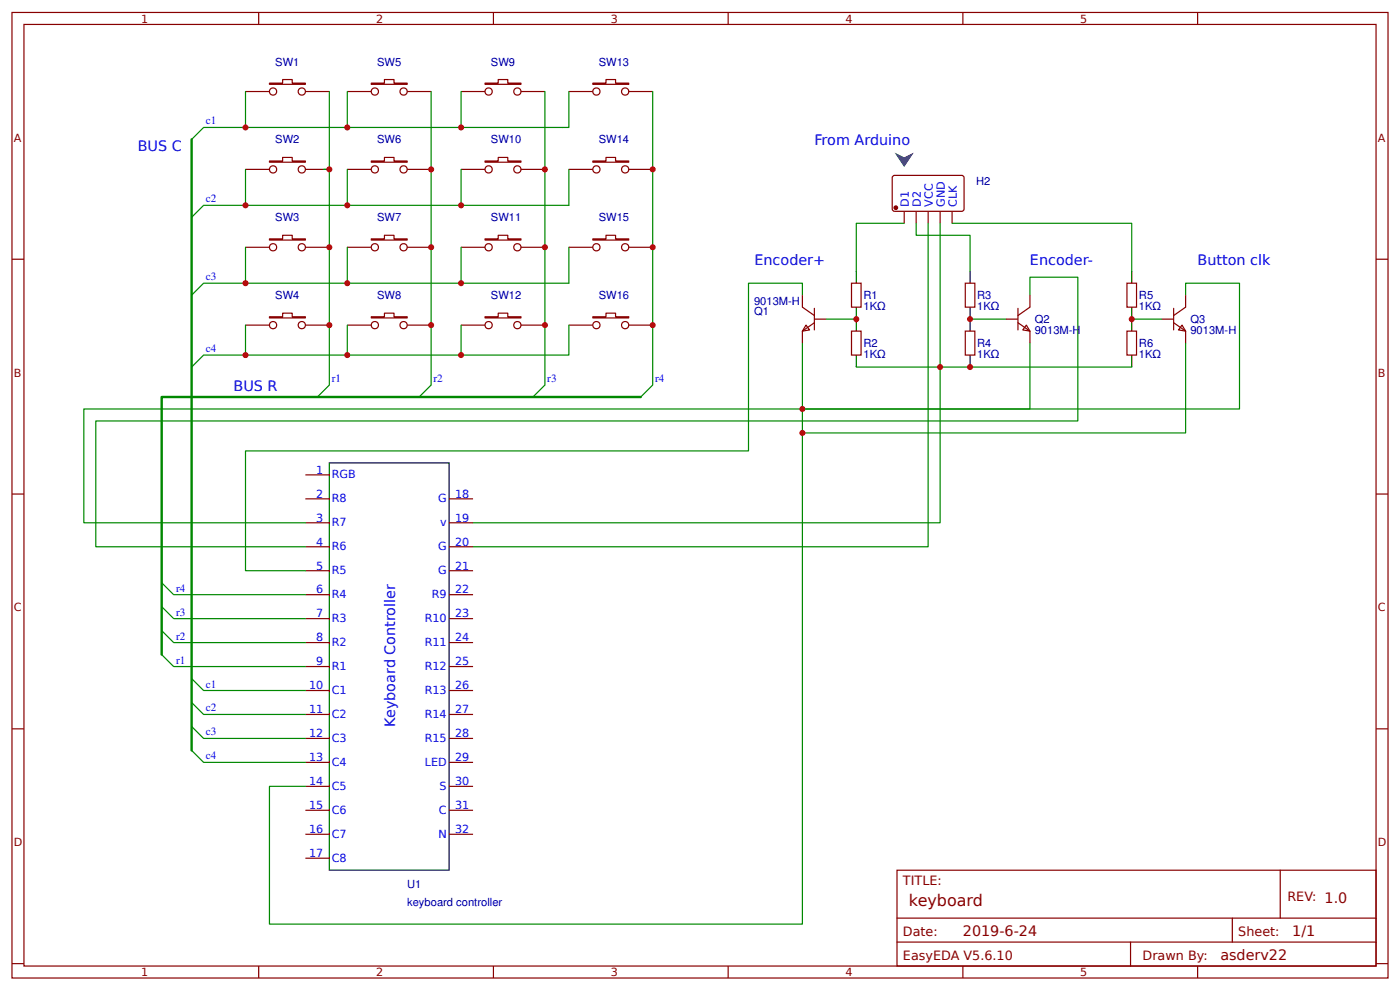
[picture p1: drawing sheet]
<svg xmlns="http://www.w3.org/2000/svg" width="309mm" height="219mm" viewBox="0 0 309 219" stroke-linecap="round" stroke-linejoin="round" font-family="sans-serif">
<g fill="none" stroke="#800" stroke-width=".26">
<path d="M2.6 2.8h304.1v213.2h-304.1zM5.3 5.4h298.7v208h-298.7zM57.1 2.8v2.6M59.5 18.4h2.9v-.8h2.2v.8h2.9v.2h-8zM82 18.4h2.9v-.8h2.1v.8h3v.2h-8zM107.2 18.4h2.9v-.8h2.1v.8h2.9v.2h-7.9zM109 2.8v2.6M131 18.4h2.9v-.8h2.1v.8h2.9v.2h-7.9zM160.9 2.8v2.6M212.7 2.8v2.6M264.6 2.8v2.6M54.2 20.2h5.3"/>
<path d="M54.2 37.4h5.3M59.5 35.6h2.9v-.8h2.2v.8h2.9v.2h-8zM67.5 20.2h5.3M67.5 37.4h5.3M76.7 20.2h5.3M76.7 37.4h5.3M82 35.6h2.9v-.8h2.1v.8h3v.2h-8zM90 20.2h5.2M90 37.4h5.2M101.9 20.2h5.3M101.9 37.4h5.3M107.2 35.6h2.9v-.8h2.1v.8h2.9v.2h-7.9z"/>
<path d="M115.1 20.2h5.3M115.1 37.4h5.3M125.7 20.2h5.3M125.7 37.4h5.3M131 35.6h2.9v-.8h2.1v.8h2.9v.2h-7.9zM138.9 20.2h5.3M138.9 37.4h5.3M2.6 57.3h2.7M54.2 54.6h5.3M59.5 52.8h2.9v-.8h2.2v.8h2.9v.2h-8zM67.5 54.6h5.3M76.7 54.6h5.3"/>
<path d="M82 52.8h2.9v-.8h2.1v.8h3v.2h-8zM90 54.6h5.2M101.9 54.6h5.3M107.2 52.8h2.9v-.8h2.1v.8h2.9v.2h-7.9zM115.1 54.6h5.3M125.7 54.6h5.3M131 52.8h2.9v-.8h2.1v.8h2.9v.2h-7.9zM138.9 54.6h5.3M304 57.3h2.7M54.2 71.8h5.3M59.5 70h2.9v-.8h2.2v.8h2.9v.2h-8zM67.5 71.8h5.3"/>
<path d="M76.7 71.8h5.3M82 70h2.9v-.8h2.1v.8h3v.2h-8zM90 71.8h5.2M101.9 71.8h5.3M107.2 70h2.9v-.8h2.1v.8h2.9v.2h-7.9zM115.1 71.8h5.3M125.7 71.8h5.3M131 70h2.9v-.8h2.1v.8h2.9v.2h-7.9zM138.9 71.8h5.3M2.6 109.1h2.7M67.5 104.9h5.3M67.5 110.2h5.3"/>
<path d="M67.5 115.5h5.3M99.2 110.2h5.3M99.2 115.5h5.3M304 109.1h2.7M67.5 120.8h5.3M67.5 126h5.3M67.5 131.3h5.3M67.5 136.6h5.3M99.2 120.8h5.3M99.2 126h5.3M99.2 131.3h5.3M99.2 136.6h5.3"/>
<path d="M67.5 141.9h5.3M67.5 147.2h5.3M67.5 152.5h5.3M67.5 157.8h5.3M99.2 141.9h5.3M99.2 147.2h5.3M99.2 152.5h5.3M99.2 157.8h5.3M2.6 161h2.7M67.5 163.1h5.3M67.5 168.4h5.3M67.5 173.7h5.3"/>
<path d="M67.5 179h5.3M99.2 163.1h5.3M99.2 168.4h5.3M99.2 173.7h5.3M99.2 179h5.3M304 161h2.7M67.5 184.3h5.3M67.5 189.5h5.3M99.2 184.3h5.3M198.2 192.2h105.8v21.2h-105.8zM282.8 192.2v10.6M2.6 212.8h2.7"/>
<path d="M57.1 213.4v2.6M109 213.4v2.6M160.9 213.4v2.6M198.2 202.8h105.8M198.2 208.1h105.8M212.7 213.4v2.6M249.8 208.1v5.3M264.6 213.4v2.6M272.3 202.8v5.3M304 212.8h2.7"/>
<circle cx="60.3" cy="37.4" r=".8"/>
<circle cx="60.3" cy="20.2" r=".8"/>
<circle cx="66.7" cy="37.4" r=".8"/>
<circle cx="66.7" cy="20.2" r=".8"/>
<circle cx="82.8" cy="37.4" r=".8"/>
<circle cx="82.8" cy="20.2" r=".8"/>
<circle cx="89.2" cy="37.4" r=".8"/>
<circle cx="89.2" cy="20.2" r=".8"/>
<circle cx="107.9" cy="37.4" r=".8"/>
<circle cx="107.9" cy="20.2" r=".8"/>
<circle cx="114.3" cy="37.4" r=".8"/>
<circle cx="114.3" cy="20.2" r=".8"/>
<circle cx="131.8" cy="37.4" r=".8"/>
<circle cx="131.8" cy="20.2" r=".8"/>
<circle cx="138.1" cy="37.4" r=".8"/>
<circle cx="138.1" cy="20.2" r=".8"/>
<circle cx="60.3" cy="54.6" r=".8"/>
<circle cx="66.7" cy="54.6" r=".8"/>
<circle cx="82.8" cy="54.6" r=".8"/>
<circle cx="89.2" cy="54.6" r=".8"/>
<circle cx="107.9" cy="54.6" r=".8"/>
<circle cx="114.3" cy="54.6" r=".8"/>
<circle cx="131.8" cy="54.6" r=".8"/>
<circle cx="138.1" cy="54.6" r=".8"/>
<circle cx="60.3" cy="71.8" r=".8"/>
<circle cx="66.7" cy="71.8" r=".8"/>
<circle cx="82.8" cy="71.8" r=".8"/>
<circle cx="89.2" cy="71.8" r=".8"/>
<circle cx="107.9" cy="71.8" r=".8"/>
<circle cx="114.3" cy="71.8" r=".8"/>
<circle cx="131.8" cy="71.8" r=".8"/>
<circle cx="138.1" cy="71.8" r=".8"/>
</g>
<g fill="none" stroke="#080" stroke-width=".26">
<path d="M54.2 20.2v8h22.5M54.2 37.4v7.9h71.5v-7.9M72.8 20.2v17.2h-1.4M76.7 20.2v8h25.2M76.7 37.4v7.9M101.9 20.2v8h23.8v-8M101.9 37.4v7.9M54.2 54.6v7.9h71.5v-7.9M76.7 54.6v7.9M101.9 54.6v7.9M199.8 49.3h-10.6v10.6M202.4 49.3v2.7h11.9v7.9"/>
<path d="M207.7 49.3v31.8h-18.5M54.2 71.8v6.6h71.5v-6.6M76.7 71.8v6.6M101.9 71.8v6.6M177.3 75.8v128.3h-117.8v-30.4h8M177.3 65.2v-2.7h-11.9v37.1h-111.2v26.4h13.3M182.6 70.5h6.6M214.3 70.5h7.9M227.5 75.8v14.5h-50.2M227.5 65.2v-4h10.6v31.8h-216.9v27.8h46.3M207.7 81.1h42.3"/>
</g>
<path d="M72.8 102.2h26.4v90h-26.4z" fill="none" stroke="#000" stroke-width=".26"/>
<path d="M197.6 33.7l2.2 1.1 2.1-1.1-2.1 3.2z" fill="#333"/>
<g fill="none" stroke="#080" stroke-width=".26">
<path d="M45 28.2h9.2M72.8 37.4v47.6M95.2 20.2v64.8M120.4 20.2v64.8M144.2 20.2v64.8M45 45.3h9.2M205.1 49.3v71.5h-100.6M210.3 49.3h39.7v10.6M45 78.4h9.2M45 62.5h9.2M250 70.5h6.6M261.9 65.2v-2.7h11.9v27.8h-255.3v25.2h49"/>
<path d="M261.9 75.8v19.8h-84.6M207.7 81.1v34.4h-103.2M38.4 131.3h29.1M38.4 136.6h29.1M38.4 141.9h29.1M38.4 147.2h29.1M45 157.8h22.5M45 152.5h22.5M45 168.4h22.5M45 163.1h22.5"/>
</g>
<g fill="none" stroke="#800" stroke-width=".26">
<path d="M197.2 39l.4-.3 15.1 .1 .3 .5-.1 7.1-.4 .3-15.1-.1-.3-.5zM199.8 46.7v2.6M202.4 46.7v2.6M205.1 46.7v2.6M207.7 46.7v2.6M210.3 46.7v2.6M177.3 65.2v2.6l2.6 1.9M178.1 71.8l.8 1.1-1.6 .2zM179.9 71.3l-2.6 1.8v2.7M179.9 70.5h2.7M179.9 68.1v4.8M188.1 62.5h2.1v5.3h-2.1z"/>
<path d="M188.1 73.1h2.1v5.3h-2.1zM213.3 62.5h2.1v5.3h-2.1zM213.3 73.1h2.1v5.3h-2.1zM222.2 70.5h2.7M224.9 71.3l2.6 1.8v2.7M224.9 68.1v4.8M226.7 71.8l.8 1.3-1.5-.2zM227.5 65.2v2.6l-2.6 1.9M249 62.5h2.1v5.3h-2.1zM249 73.1h2.1v5.3h-2.1zM256.6 70.5h2.7M259.3 71.3l2.6 1.8v2.7"/>
<path d="M259.3 68.1v4.8M261.1 71.8l.8 1.3-1.6-.2zM261.9 65.2v2.6l-2.6 1.9"/>
</g>
<circle cx="197.9" cy="45.9" r=".4" fill="#800" stroke="#800" stroke-width=".26"/>
<path d="M189.2 59.9v2.6M214.3 59.9v2.6M250 59.9v2.6M189.2 67.8v5.3M189.2 78.4v2.7M214.3 67.8v5.3M214.3 78.4v2.7M250 67.8v5.3M250 78.4v2.7" fill="none" stroke="#000" stroke-width=".26"/>
<path d="M42.3 30.8v134.9M141.6 87.7h-105.9v56.9" fill="none" stroke="#080" stroke-width=".53"/>
<g fill="#000" stroke="#080" stroke-width=".26">
<path d="M42.3 30.8l2.7-2.6zM42.3 48l2.7-2.7zM42.3 65.2l2.7-2.7zM42.3 81.1l2.7-2.7zM70.1 87.7l2.7-2.7zM95.2 85l-2.6 2.7zM117.7 87.7l2.7-2.7zM141.6 87.7l2.6-2.7zM35.7 134l2.7 2.6zM35.7 128.7l2.7 2.6zM35.7 144.6l2.7 2.6zM35.7 139.3l2.7 2.6z"/>
<path d="M42.3 155.2l2.7 2.6zM42.3 149.9l2.7 2.6zM42.3 165.7l2.7 2.7zM42.3 160.4l2.7 2.7z"/>
</g>
<g fill="#c00">
<circle cx="144.2" cy="37.4" r=".66"/>
<circle cx="144.2" cy="54.6" r=".66"/>
<circle cx="120.4" cy="54.6" r=".66"/>
<circle cx="120.4" cy="37.4" r=".66"/>
<circle cx="72.8" cy="54.6" r=".66"/>
<circle cx="54.2" cy="28.2" r=".66"/>
<circle cx="54.2" cy="62.5" r=".66"/>
<circle cx="177.3" cy="95.6" r=".66"/>
<circle cx="76.7" cy="78.4" r=".66"/>
<circle cx="101.9" cy="78.4" r=".66"/>
<circle cx="101.9" cy="62.5" r=".66"/>
<circle cx="76.7" cy="62.5" r=".66"/>
<circle cx="101.9" cy="45.4" r=".66"/>
<circle cx="76.7" cy="45.4" r=".66"/>
<circle cx="76.7" cy="28.2" r=".66"/>
<circle cx="101.9" cy="28.2" r=".66"/>
<circle cx="72.8" cy="37.4" r=".66"/>
<circle cx="207.7" cy="81.1" r=".66"/>
<circle cx="177.3" cy="90.3" r=".66"/>
<circle cx="189.2" cy="70.5" r=".66"/>
<circle cx="214.3" cy="81.1" r=".66"/>
<circle cx="214.3" cy="70.5" r=".66"/>
<circle cx="250" cy="70.5" r=".66"/>
<circle cx="54.2" cy="78.4" r=".66"/>
<circle cx="54.2" cy="45.4" r=".66"/>
<circle cx="95.3" cy="37.4" r=".66"/>
<circle cx="95.3" cy="54.6" r=".66"/>
<circle cx="144.2" cy="71.8" r=".66"/>
<circle cx="120.4" cy="71.8" r=".66"/>
<circle cx="95.3" cy="71.8" r=".66"/>
<circle cx="72.8" cy="71.8" r=".66"/>
</g>
<text font-size="3.5" fill="#800" x="200.8" y="200.1">keyboard</text>
<g font-size="3.2" fill="#00f">
<text x="30.4" y="33.4">BUS C</text>
<text x="179.9" y="32.1">From Arduino</text>
<text x="166.7" y="58.6">Encoder+</text>
<text x="227.5" y="58.6">Encoder-</text>
<text x="264.6" y="58.6">Button clk</text>
<text x="51.6" y="86.4">BUS R</text>
<text x="87.3" y="160.5" transform="rotate(-90 87.3 160.5)">Keyboard Controller</text>
</g>
<g font-size="3.2" fill="#800">
<text x="212.7" y="206.7">2019-6-24</text>
<text x="285.5" y="206.7">1/1</text>
<text x="269.6" y="212">asderv22</text>
</g>
<g font-size="2.8" fill="#800">
<text x="199.5" y="195.4">TITLE:</text>
<text x="284.4" y="199.1">REV: 1.0</text>
<text x="199.5" y="206.7">Date:</text>
<text x="273.6" y="206.7">Sheet:</text>
<text x="199.5" y="212">EasyEDA V5.6.10</text>
<text x="252.4" y="212">Drawn By:</text>
</g>
<g font-size="2.5" fill="#800">
<text x="31.2" y="5">1</text>
<text x="83.1" y="5">2</text>
<text x="134.9" y="5">3</text>
<text x="186.8" y="5">4</text>
<text x="238.7" y="5">5</text>
<text x="3" y="31.3">A</text>
<text x="304.4" y="31.3">A</text>
<text x="3" y="83.2">B</text>
<text x="304.4" y="83.2">B</text>
<text x="3" y="135">C</text>
<text x="304.4" y="135">C</text>
<text x="3" y="186.9">D</text>
<text x="304.4" y="186.9">D</text>
<text x="31.2" y="215.6">1</text>
<text x="83.1" y="215.6">2</text>
<text x="134.9" y="215.6">3</text>
<text x="186.8" y="215.6">4</text>
<text x="238.7" y="215.6">5</text>
</g>
<g font-size="2.5" fill="#000080">
<text x="60.8" y="14.5">SW1</text>
<text x="83.3" y="14.5">SW5</text>
<text x="108.5" y="14.5">SW9</text>
<text x="132.3" y="14.5">SW13</text>
<text x="60.8" y="31.7">SW2</text>
<text x="83.3" y="31.7">SW6</text>
<text x="108.5" y="31.7">SW10</text>
<text x="132.3" y="31.7">SW14</text>
<text x="215.6" y="41">H2</text>
<text x="60.8" y="48.9">SW3</text>
<text x="83.3" y="48.9">SW7</text>
<text x="108.5" y="48.9">SW11</text>
<text x="132.3" y="48.9">SW15</text>
<text x="60.8" y="66.1">SW4</text>
<text x="83.3" y="66.1">SW8</text>
<text x="108.5" y="66.1">SW12</text>
<text x="132.3" y="66.1">SW16</text>
<text x="166.6" y="67.3">9013M-H</text>
<text x="166.6" y="69.6">Q1</text>
<text x="190.8" y="68.4">1KΩ</text>
<text x="190.8" y="66.1">R1</text>
<text x="215.9" y="68.4">1KΩ</text>
<text x="215.9" y="66.1">R3</text>
<text x="228.6" y="71.4">Q2</text>
<text x="251.6" y="68.4">1KΩ</text>
<text x="251.6" y="66.1">R5</text>
<text x="263" y="71.4">Q3</text>
<text x="190.8" y="76.7">R2</text>
<text x="215.9" y="76.7">R4</text>
<text x="228.6" y="73.7">9013M-H</text>
<text x="251.6" y="76.7">R6</text>
<text x="263" y="73.7">9013M-H</text>
<text x="190.8" y="79">1KΩ</text>
<text x="215.9" y="79">1KΩ</text>
<text x="251.6" y="79">1KΩ</text>
<text x="90" y="196.1">U1</text>
<text x="90" y="200.1">keyboard controller</text>
</g>
<g font-size="2.5" fill="#00f">
<text x="45.5" y="27.5">c1</text>
<text x="45.5" y="44.7">c2</text>
<text x="200.8" y="45.7" transform="rotate(-90 200.8 45.7)">D1</text>
<text x="203.5" y="45.7" transform="rotate(-90 203.5 45.7)">D2</text>
<text x="206.1" y="45.7" transform="rotate(-90 206.1 45.7)">VCC</text>
<text x="208.8" y="45.7" transform="rotate(-90 208.8 45.7)">GND</text>
<text x="211.4" y="45.7" transform="rotate(-90 211.4 45.7)">CLK</text>
<text x="45.5" y="61.9">c3</text>
<text x="45.5" y="77.8">c4</text>
<text x="73.3" y="84.4">r1</text>
<text x="95.8" y="84.4">r2</text>
<text x="120.9" y="84.4">r3</text>
<text x="144.7" y="84.4">r4</text>
<text x="69.9" y="104.6">1</text>
<text x="73.3" y="105.7">RGB</text>
<text x="69.9" y="109.9">2</text>
<text x="73.3" y="111">R8</text>
<text x="96.8" y="111">G</text>
<text x="100.5" y="109.9">18</text>
<text x="69.9" y="115.2">3</text>
<text x="73.3" y="116.3">R7</text>
<text x="97.2" y="116.3">v</text>
<text x="100.5" y="115.2">19</text>
<text x="69.9" y="120.5">4</text>
<text x="69.9" y="125.8">5</text>
<text x="73.3" y="121.5">R6</text>
<text x="96.8" y="121.5">G</text>
<text x="100.5" y="120.5">20</text>
<text x="100.5" y="125.8">21</text>
<text x="38.9" y="130.7">r4</text>
<text x="69.9" y="131.1">6</text>
<text x="73.3" y="126.8">R5</text>
<text x="96.8" y="126.8">G</text>
<text x="100.5" y="131.1">22</text>
<text x="38.9" y="136">r3</text>
<text x="69.9" y="136.4">7</text>
<text x="73.3" y="132.1">R4</text>
<text x="73.3" y="137.4">R3</text>
<text x="93.8" y="137.4">R10</text>
<text x="95.4" y="132.1">R9</text>
<text x="100.5" y="136.4">23</text>
<text x="38.9" y="141.3">r2</text>
<text x="69.9" y="141.7">8</text>
<text x="73.3" y="142.7">R2</text>
<text x="93.8" y="142.7">R11</text>
<text x="100.5" y="141.7">24</text>
<text x="38.9" y="146.6">r1</text>
<text x="69.9" y="146.9">9</text>
<text x="73.3" y="148">R1</text>
<text x="93.8" y="148">R12</text>
<text x="100.5" y="146.9">25</text>
<text x="45.5" y="151.8">c1</text>
<text x="68.3" y="152.2">10</text>
<text x="73.3" y="153.3">C1</text>
<text x="93.8" y="153.3">R13</text>
<text x="100.5" y="152.2">26</text>
<text x="45.5" y="157.1">c2</text>
<text x="68.3" y="157.5">11</text>
<text x="73.3" y="158.6">C2</text>
<text x="93.8" y="158.6">R14</text>
<text x="100.5" y="157.5">27</text>
<text x="45.5" y="162.4">c3</text>
<text x="45.5" y="167.7">c4</text>
<text x="68.3" y="162.8">12</text>
<text x="73.3" y="163.9">C3</text>
<text x="93.8" y="163.9">R15</text>
<text x="100.5" y="162.8">28</text>
<text x="68.3" y="168.1">13</text>
<text x="68.3" y="173.4">14</text>
<text x="73.3" y="169.2">C4</text>
<text x="93.9" y="169.2">LED</text>
<text x="100.5" y="168.1">29</text>
<text x="100.5" y="173.4">30</text>
<text x="68.3" y="178.7">15</text>
<text x="73.3" y="174.5">C5</text>
<text x="73.3" y="179.8">C6</text>
<text x="97" y="179.8">C</text>
<text x="97.1" y="174.5">S</text>
<text x="100.5" y="178.7">31</text>
<text x="68.3" y="184">16</text>
<text x="73.3" y="185">C7</text>
<text x="96.8" y="185">N</text>
<text x="100.5" y="184">32</text>
<text x="68.3" y="189.3">17</text>
<text x="73.3" y="190.3">C8</text>
</g>
</svg>
